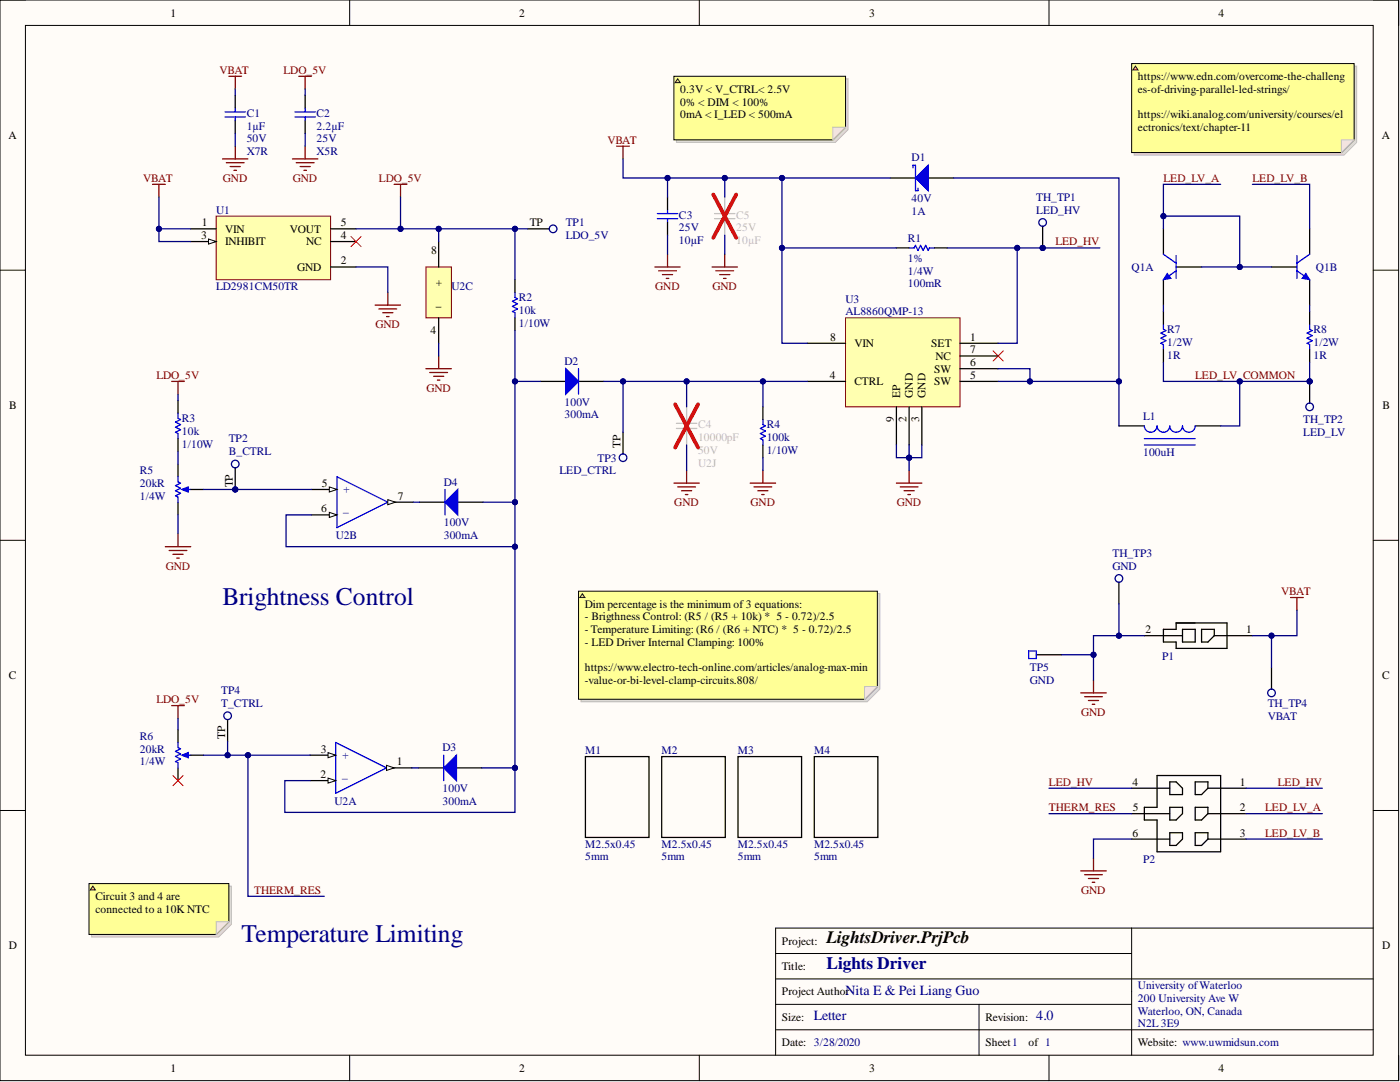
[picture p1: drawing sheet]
<svg xmlns="http://www.w3.org/2000/svg" width="279mm" height="216mm" viewBox="0 0 279 216" stroke-linecap="round" stroke-linejoin="round" font-family="sans-serif">
<path d="M0 0h279.1v215.6h-279.1z" fill-rule="evenodd" fill="#fffcf8"/>
<path d="M0 0h279.1v215.6h-279.1z" fill="none" stroke="#000" stroke-width=".2"/>
<path d="M5.1 5.1h269v205.5h-269z" fill-rule="evenodd" fill="#fffcf8"/>
<g fill="none" stroke="#000" stroke-width=".2">
<path d="M0 0h5.1M5.1 5.1h269v205.5h-269zM69.8 0v5.1M139.6 0v5.1M209.3 0v5.1M274.1 0h5v5.1M0 53.9h5.1M274.1 53.9h5M0 107.8h5.1M274.1 107.8h5M0 161.7h5.1M274.1 161.7h5"/>
<path d="M154.8 195.3h119.3M154.8 190.3h71M225.8 185.2v25.4M274.1 185.2h-119.3v25.4M69.8 210.6v5M139.6 210.6v5M154.8 200.4h71M154.8 205.5h119.3M195.4 200.4v10.2M209.3 210.6v5M279.1 210.6v5"/>
</g>
<path d="M198.2 70l2 2M200.2 70l-2 2" fill="none" stroke="#f00" stroke-width=".2"/>
<path d="M178.9 96.4h5.1M179.7 97.2h3.5M180.4 97.9h2M181.2 98.7h.5M181.4 93.9v2.5" fill="none" stroke="#800000" stroke-width=".25"/>
<path d="M177.6 35.5h5.1M185.2 35.5h5.1" fill="none" stroke="#000" stroke-width=".25"/>
<path d="M182.7 35.5l2.5-2.5v5.1z" fill="#00f"/>
<path d="M182.2 33.5v-.5h.5v5.1h.5v-.6M182.7 35.5l2.5-2.5v5.1zM131.2 43.6h4.1M131.2 42.6h4.1M133.2 41.9v.7M133.2 43.6v.8" fill="none" stroke="#00f" stroke-width=".25"/>
<path d="M133.2 39.3v2.6M133.2 44.4v2.5M124.3 86.3v5M228.4 126.8h7.6M232.2 125.6h2.5v-1.3h10.2v5.1h-10.2v-1.3h-2.5zM236 125.6h2.5v2.5h-2.5zM239.8 125.6h2.5v1.2l-1.2 1.3h-1.3zM242.3 126.8h7.6" fill="none" stroke="#000" stroke-width=".25"/>
<g fill="none" stroke="#800000" stroke-width=".25">
<path d="M123.1 29.2h2.5M124.3 29.2v2.5M130.7 53.3h5.1M131.4 54h3.6M132.2 54.8h2M133 55.6h.5M133.2 50.7v2.6M257.6 119.2h2.5M258.8 119.2v2.6M215.7 138.3h5.1M216.5 139h3.5M217.2 139.8h2"/>
<path d="M218.2 135.7v2.6M218 140.5h.5"/>
</g>
<circle cx="124.3" cy="91.3" r=".76" fill="#f8fcff"/>
<circle cx="124.3" cy="91.3" r=".76" fill="none" stroke="#000080" stroke-width=".25"/>
<path d="M168.7 63.4h22.9v17.8h-22.9z" fill-rule="evenodd" fill="#ffffb0"/>
<path d="M168.7 63.4h22.9v17.8h-22.9z" fill="none" stroke="#800000" stroke-width=".2"/>
<path d="M161.1 68.5h7.6M161.1 76.1h7.6M191.6 68.5h7.6M191.6 76.1h7.6M191.6 73.6h7.6M191.6 71h7.6M178.9 81.2v7.6M181.4 81.2v7.6M184 81.2v7.6M61.9 150.7h5.1" fill="none" stroke="#000" stroke-width=".25"/>
<path d="M67 148.2l10.1 5-10.1 5.1z" fill="none" stroke="#00f" stroke-width=".25"/>
<path d="M65.5 150.2l1.5 .5-1.5 .5z" fill="#f8fcff"/>
<path d="M65.5 150.2l1.5 .5-1.5 .5z" fill="none" stroke="#000" stroke-width=".2"/>
<path d="M61.9 155.8h5.1" fill="none" stroke="#000" stroke-width=".25"/>
<path d="M65.5 155.3l1.5 .5-1.5 .5z" fill="#f8fcff"/>
<path d="M65.5 155.3l1.5 .5-1.5 .5z" fill="none" stroke="#000" stroke-width=".2"/>
<path d="M77.1 153.2h5.1" fill="none" stroke="#000" stroke-width=".25"/>
<path d="M77.1 152.7l1.6 .5-1.6 .5z" fill="#f8fcff"/>
<path d="M77.1 152.7l1.6 .5-1.6 .5z" fill="none" stroke="#000" stroke-width=".2"/>
<path d="M67.2 95.1l10.2 5.1-10.2 5.1z" fill="none" stroke="#00f" stroke-width=".25"/>
<path d="M62.2 97.7h5" fill="none" stroke="#000" stroke-width=".25"/>
<path d="M65.7 97.2l1.5 .5-1.5 .5z" fill="#f8fcff"/>
<path d="M65.7 97.2l1.5 .5-1.5 .5z" fill="none" stroke="#000" stroke-width=".2"/>
<path d="M62.2 102.7h5" fill="none" stroke="#000" stroke-width=".25"/>
<path d="M65.7 102.2l1.5 .5-1.5 .5z" fill="#f8fcff"/>
<path d="M65.7 102.2l1.5 .5-1.5 .5z" fill="none" stroke="#000" stroke-width=".2"/>
<path d="M77.4 100.2h5.1" fill="none" stroke="#000" stroke-width=".25"/>
<path d="M77.4 99.7l1.5 .5-1.5 .5z" fill="#f8fcff"/>
<path d="M77.4 99.7l1.5 .5-1.5 .5z" fill="none" stroke="#000" stroke-width=".2"/>
<path d="M85 53.3h5.1v10.1h-5.1z" fill-rule="evenodd" fill="#ffffb0"/>
<path d="M85 53.3h5.1v10.1h-5.1z" fill="none" stroke="#800000" stroke-width=".2"/>
<path d="M87.5 48.2v5.1M87.5 63.4v5.1" fill="none" stroke="#000" stroke-width=".25"/>
<path d="M43.1 43.1h22.9v12.7h-22.9z" fill-rule="evenodd" fill="#ffffb0"/>
<path d="M43.1 43.1h22.9v12.7h-22.9z" fill="none" stroke="#800000" stroke-width=".2"/>
<path d="M38.1 45.7h5M38.1 48.2h5" fill="none" stroke="#000" stroke-width=".25"/>
<path d="M41.6 47.7l1.5 .5-1.5 .5z" fill="#f8fcff"/>
<path d="M41.6 47.7l1.5 .5-1.5 .5z" fill="none" stroke="#000" stroke-width=".2"/>
<path d="M66 45.7h5.1M66 53.3h5.1M66 48.2h5.1M83.5 153.2h5.1M91.1 153.2h5.1" fill="none" stroke="#000" stroke-width=".25"/>
<path d="M88.6 153.2l2.5-2.5v5.1z" fill="#00f"/>
<path d="M88.6 153.2l2.5-2.5v5.1zM88.6 150.7v5.1" fill="none" stroke="#00f" stroke-width=".25"/>
<path d="M83.7 100.2h5.1M91.4 100.2h5" fill="none" stroke="#000" stroke-width=".25"/>
<path d="M88.8 100.2l2.6-2.5v5z" fill="#00f"/>
<path d="M102.8 58.3v1.1l.5 .2-1 .5 1 .5-1 .5 1 .5-1 .6 .5 .2v1M88.8 97.7v5M88.8 100.2l2.6-2.5v5z" fill="none" stroke="#00f" stroke-width=".25"/>
<path d="M77.4 58.3v2.6M74.9 60.9h5M75.6 61.6h3.6M76.4 62.4h2M77.1 63.2h.5M85 73.6h5.1M85.8 74.3h3.5M86.5 75.1h2.1M87.3 75.9h.5M87.5 71v2.6" fill="none" stroke="#800000" stroke-width=".25"/>
<path d="M70 47.2l2.1 2M72.1 47.2l-2.1 2" fill="none" stroke="#f00" stroke-width=".2"/>
<path d="M102.8 55.8v2.5M102.8 63.4v2.6M107.8 76.1h5.1M115.5 76.1h5" fill="none" stroke="#000" stroke-width=".25"/>
<path d="M112.9 73.6l2.6 2.5-2.6 2.5z" fill="#00f"/>
<path d="M112.9 73.6l2.6 2.5-2.6 2.5zM115.5 73.6v5M36.8 97.7h1.3" fill="none" stroke="#00f" stroke-width=".25"/>
<path d="M30.5 36.8h2.5M31.7 36.8v2.5" fill="none" stroke="#800000" stroke-width=".25"/>
<path d="M35.5 92.6v2.5M35.5 100.2v2.5" fill="none" stroke="#000" stroke-width=".25"/>
<path d="M36.3 97.7l1.3-.5v1z" fill="#00f"/>
<path d="M35.5 95.1v1l.5 .3-1 .5 1 .5-1 .5 1 .5-1 .5 .5 .3v1M36.3 97.7l1.3-.5v1zM36.8 150.7h1.3" fill="none" stroke="#00f" stroke-width=".25"/>
<path d="M38.1 97.7h2.5M35.5 145.6v2.6M35.5 153.2v2.6" fill="none" stroke="#000" stroke-width=".25"/>
<path d="M78.7 36.8h2.5M79.9 36.8v2.5M34.3 76.1h2.5M35.5 76.1v2.5M33 109.1h5.1M33.7 109.8h3.6M34.5 110.6h2M35.3 111.4h.5M35.5 106.5v2.6" fill="none" stroke="#800000" stroke-width=".25"/>
<path d="M36.3 150.7l1.3-.5v1z" fill="#00f"/>
<path d="M35.5 148.2v1l.5 .2-1 .5 1 .5-1 .5 1 .5-1 .6 .5 .2v1M36.3 150.7l1.3-.5v1z" fill="none" stroke="#00f" stroke-width=".25"/>
<path d="M38.1 150.7h2.5M45.4 142.8v5.1" fill="none" stroke="#000" stroke-width=".25"/>
<path d="M34.3 140.8h2.5M35.5 140.8v2.5" fill="none" stroke="#800000" stroke-width=".25"/>
<circle cx="45.4" cy="142.8" r=".76" fill="#f8fcff"/>
<circle cx="45.4" cy="142.8" r=".76" fill="none" stroke="#000080" stroke-width=".25"/>
<circle cx="46.9" cy="97.7" r=".51" fill="#000080"/>
<circle cx="46.9" cy="97.7" r=".51" fill="none" stroke="#000080" stroke-width=".2"/>
<path d="M46.9 92.6v5.1" fill="none" stroke="#000" stroke-width=".25"/>
<circle cx="46.9" cy="97.7" r=".51" fill="#000080"/>
<circle cx="46.9" cy="97.7" r=".51" fill="none" stroke="#000080" stroke-width=".2"/>
<circle cx="46.9" cy="92.6" r=".76" fill="#f8fcff"/>
<circle cx="46.9" cy="92.6" r=".76" fill="none" stroke="#000080" stroke-width=".25"/>
<path d="M35.5 82.4v1.1l.5 .2-1 .5 1 .5-1 .5 1 .5-1 .6 .5 .2v1" fill="none" stroke="#00f" stroke-width=".25"/>
<path d="M105.3 45.7h5.1M35.5 79.9v2.5M35.5 87.5v2.6" fill="none" stroke="#000" stroke-width=".25"/>
<circle cx="110.4" cy="45.7" r=".76" fill="#f8fcff"/>
<circle cx="110.4" cy="45.7" r=".76" fill="none" stroke="#000080" stroke-width=".25"/>
<path d="M135 85.5h4.1M135 84.5h4.1M137 81.2v3.3M137 85.5v3.3" fill="none" stroke="#bfbebc" stroke-width=".25"/>
<path d="M134.7 80.7l4.6 8.6M139.3 80.7l-4.6 8.6" fill="none" stroke="#f00" stroke-width=".76"/>
<path d="M44.9 23.3h4.1M44.9 22.3h4.1M46.9 21.6v.7M46.9 23.3v.8M58.9 23.3h4M58.9 22.3h4M60.9 21.6v.7M60.9 23.3v.8M152.3 83.7v1l.5 .3-1.1 .5 1.1 .5-1.1 .5 1.1 .5-1.1 .5 .6 .3v1" fill="none" stroke="#00f" stroke-width=".25"/>
<path d="M46.9 19v2.6M60.9 19v2.6M46.9 24.1v2.5M60.9 24.1v2.5M152.3 81.2v2.5M152.3 88.8v2.5" fill="none" stroke="#000" stroke-width=".25"/>
<g fill="none" stroke="#800000" stroke-width=".25">
<path d="M45.7 15.2h2.5M46.9 15.2v2.6M59.6 15.2h2.6M60.9 15.2v2.6M44.4 31.7h5.1M45.2 32.5h3.5M45.9 33.2h2.1M46.7 34h.5M46.9 29.2v2.5M58.4 31.7h5M59.1 32.5h3.6M59.9 33.2h2"/>
<path d="M60.6 34h.6M60.9 29.2v2.5M134.5 96.4h5.1M135.3 97.2h3.5M136 97.9h2M136.8 98.7h.5M137 93.9v2.5M149.7 96.4h5.1M150.5 97.2h3.5M151.2 97.9h2.1M152 98.7h.5M152.3 93.9v2.5"/>
</g>
<circle cx="208.1" cy="49.5" r=".51" fill="#000080"/>
<circle cx="208.1" cy="49.5" r=".51" fill="none" stroke="#000080" stroke-width=".2"/>
<path d="M208.1 44.4v5.1" fill="none" stroke="#000" stroke-width=".25"/>
<circle cx="208.1" cy="49.5" r=".51" fill="#000080"/>
<circle cx="208.1" cy="49.5" r=".51" fill="none" stroke="#000080" stroke-width=".2"/>
<circle cx="208.1" cy="44.4" r=".76" fill="#f8fcff"/>
<circle cx="208.1" cy="44.4" r=".76" fill="none" stroke="#000080" stroke-width=".25"/>
<circle cx="261.4" cy="76.1" r=".51" fill="#000080"/>
<circle cx="261.4" cy="76.1" r=".51" fill="none" stroke="#000080" stroke-width=".2"/>
<path d="M261.4 76.1v5.1" fill="none" stroke="#000" stroke-width=".25"/>
<circle cx="261.4" cy="76.1" r=".51" fill="#000080"/>
<circle cx="261.4" cy="76.1" r=".51" fill="none" stroke="#000080" stroke-width=".2"/>
<circle cx="261.4" cy="81.2" r=".76" fill="#f8fcff"/>
<circle cx="261.4" cy="81.2" r=".76" fill="none" stroke="#000080" stroke-width=".25"/>
<path d="M34.5 154.7l2 2.1M36.5 154.7l-2 2.1" fill="none" stroke="#f00" stroke-width=".2"/>
<path d="M223.3 115.4v5.1" fill="none" stroke="#000" stroke-width=".25"/>
<circle cx="223.3" cy="115.4" r=".76" fill="#f8fcff"/>
<circle cx="223.3" cy="115.4" r=".76" fill="none" stroke="#000080" stroke-width=".25"/>
<path d="M253.8 133.2v5.1" fill="none" stroke="#000" stroke-width=".25"/>
<circle cx="253.8" cy="138.3" r=".76" fill="#f8fcff"/>
<circle cx="253.8" cy="138.3" r=".76" fill="none" stroke="#000080" stroke-width=".25"/>
<path d="M181.4 49.5h1l.3-.5 .5 1 .5-1 .5 1 .5-1 .5 1 .3-.5h1M232.2 50.7l2.5 1.8M234.7 54l-2.5 1.8M234.7 51v4.6M228.4 85a1.27 1.27 0 0 0 1.2 1.3 1.27 1.27 0 0 0 1.3-1.3 1.27 1.27 0 0 0 1.3 1.3 1.27 1.27 0 0 0 1.3-1.3 1.27 1.27 0 0 0 1.2 1.3 1.27 1.27 0 0 0 1.3-1.3 1.27 1.27 0 0 0 1.3 1.3 1.27 1.27 0 0 0 1.2-1.3M228.4 87.5h10.1M228.4 88.8h10.1" fill="none" stroke="#00f" stroke-width=".25"/>
<path d="M178.9 49.5h2.5M186.5 49.5h2.5M232.2 45.7v5M232.2 55.8v5.1M234.7 53.3h5.1M223.3 85h5.1M238.5 85h5.1" fill="none" stroke="#000" stroke-width=".25"/>
<path d="M215.7 173.8h5.1M216.5 174.5h3.5M217.2 175.3h2M218 176.1h.5M218.2 171.2v2.6" fill="none" stroke="#800000" stroke-width=".25"/>
<path d="M232.9 54.5l.8 1.1-1.5 .2z" fill="#00f"/>
<path d="M232.9 54.5l.8 1.1-1.5 .2z" fill="none" stroke="#00f" stroke-width=".2"/>
<path d="M253.8 53.3h5M261.4 45.7v5M261.4 55.8v5.1" fill="none" stroke="#000" stroke-width=".25"/>
<path d="M258.8 54l2.6 1.8M258.8 51v4.6M261.4 50.7l-2.6 1.8" fill="none" stroke="#00f" stroke-width=".25"/>
<path d="M260.6 54.5l.8 1.3-1.6-.2z" fill="#00f"/>
<path d="M260.6 54.5l.8 1.3-1.6-.2z" fill="none" stroke="#00f" stroke-width=".2"/>
<path d="M232.2 64.7v1l.5 .3-1 .5 1 .5-1 .5 1 .5-1 .5 .5 .2v1.1M261.4 64.7v1l.5 .3-1 .5 1 .5-1 .5 1 .5-1 .5 .5 .2v1.1M205.3 129.9h1.5v1.5h-1.5z" fill="none" stroke="#00f" stroke-width=".25"/>
<g fill="none" stroke="#000" stroke-width=".25">
<path d="M232.2 62.2v2.5M232.2 69.8v2.5M261.4 62.2v2.5M261.4 69.8v2.5M206.8 130.6h5.1M116.8 151h12.7v16.1h-12.7zM132.1 151h12.6v16.1h-12.6zM147.3 151h12.7v16.1h-12.7zM162.5 151h12.7v16.1h-12.7zM225.8 157.3h7.7M230.9 154.7h12.7v15.3h-12.7v-6.4h-2.5v-2.5h2.5zM233.5 156h1.2l1.3 1.3v1.3h-2.5z"/>
<path d="M238.5 156h2.6v1.3l-1.3 1.3h-1.3zM241.1 157.3h7.6M225.8 162.4h7.7M225.8 167.4h7.7M233.5 161.1h2.5v1.3l-1.3 1.2h-1.2zM233.5 166.2h2.5v1.2l-1.3 1.3h-1.2zM238.5 161.1h2.6v1.3l-1.3 1.2h-1.3zM238.5 166.2h2.6v1.2l-1.3 1.3h-1.3zM241.1 162.4h7.6M241.1 167.4h7.6"/>
</g>
<path d="M144.6 39.3v3.3M142.6 43.6h4.1M142.6 42.6h4.1M144.6 43.6v3.3" fill="none" stroke="#bfbebc" stroke-width=".25"/>
<path d="M142.4 38.8l4.5 8.6M146.9 38.8l-4.5 8.6" fill="none" stroke="#f00" stroke-width=".76"/>
<path d="M142.1 53.3h5.1M142.9 54h3.5M143.6 54.8h2.1M144.4 55.6h.5M144.6 50.7v2.6" fill="none" stroke="#800000" stroke-width=".25"/>
<path d="M211.9 130.6h6.3" fill="none" stroke="#000080" stroke-width=".25"/>
<circle cx="218.2" cy="130.6" r=".51" fill="#000080"/>
<circle cx="218.2" cy="130.6" r=".51" fill="none" stroke="#000080" stroke-width=".2"/>
<path d="M31.7 39.3v8.9h6.4" fill="none" stroke="#000080" stroke-width=".25"/>
<circle cx="31.7" cy="45.7" r=".51" fill="#000080"/>
<circle cx="31.7" cy="45.7" r=".51" fill="none" stroke="#000080" stroke-width=".2"/>
<path d="M31.7 45.7h6.4" fill="none" stroke="#000080" stroke-width=".25"/>
<circle cx="31.7" cy="45.7" r=".51" fill="#000080"/>
<circle cx="31.7" cy="45.7" r=".51" fill="none" stroke="#000080" stroke-width=".2"/>
<path d="M40.6 150.7h21.3" fill="none" stroke="#000080" stroke-width=".25"/>
<circle cx="49.5" cy="150.7" r=".51" fill="#000080"/>
<circle cx="49.5" cy="150.7" r=".51" fill="none" stroke="#000080" stroke-width=".2"/>
<circle cx="45.4" cy="150.7" r=".51" fill="#000080"/>
<circle cx="45.4" cy="150.7" r=".51" fill="none" stroke="#000080" stroke-width=".2"/>
<path d="M40.6 97.7h21.6" fill="none" stroke="#000080" stroke-width=".25"/>
<circle cx="46.9" cy="97.7" r=".51" fill="#000080"/>
<circle cx="46.9" cy="97.7" r=".51" fill="none" stroke="#000080" stroke-width=".2"/>
<path d="M49.5 150.7v28.1h15.2" fill="none" stroke="#000080" stroke-width=".25"/>
<circle cx="49.5" cy="150.7" r=".51" fill="#000080"/>
<circle cx="49.5" cy="150.7" r=".51" fill="none" stroke="#000080" stroke-width=".2"/>
<path d="M96.2 153.2h6.6v8.9h-46v-6.3h5.1" fill="none" stroke="#000080" stroke-width=".25"/>
<circle cx="102.8" cy="153.2" r=".51" fill="#000080"/>
<circle cx="102.8" cy="153.2" r=".51" fill="none" stroke="#000080" stroke-width=".2"/>
<path d="M102.8 66v43.1h-45.7v-6.4h5.1" fill="none" stroke="#000080" stroke-width=".25"/>
<circle cx="102.8" cy="109.1" r=".51" fill="#000080"/>
<circle cx="102.8" cy="109.1" r=".51" fill="none" stroke="#000080" stroke-width=".2"/>
<circle cx="102.8" cy="100.2" r=".51" fill="#000080"/>
<circle cx="102.8" cy="100.2" r=".51" fill="none" stroke="#000080" stroke-width=".2"/>
<circle cx="102.8" cy="76.1" r=".51" fill="#000080"/>
<circle cx="102.8" cy="76.1" r=".51" fill="none" stroke="#000080" stroke-width=".2"/>
<path d="M71.1 53.3h6.3v5M71.1 45.7h31.7v10.1" fill="none" stroke="#000080" stroke-width=".25"/>
<circle cx="79.9" cy="45.7" r=".51" fill="#000080"/>
<circle cx="79.9" cy="45.7" r=".51" fill="none" stroke="#000080" stroke-width=".2"/>
<circle cx="87.5" cy="45.7" r=".51" fill="#000080"/>
<circle cx="87.5" cy="45.7" r=".51" fill="none" stroke="#000080" stroke-width=".2"/>
<circle cx="102.8" cy="45.7" r=".51" fill="#000080"/>
<circle cx="102.8" cy="45.7" r=".51" fill="none" stroke="#000080" stroke-width=".2"/>
<path d="M82.5 100.2h1.2M96.4 100.2h6.4M82.2 153.2h1.3" fill="none" stroke="#000080" stroke-width=".25"/>
<circle cx="102.8" cy="100.2" r=".51" fill="#000080"/>
<circle cx="102.8" cy="100.2" r=".51" fill="none" stroke="#000080" stroke-width=".2"/>
<path d="M102.8 76.1h5" fill="none" stroke="#000080" stroke-width=".25"/>
<circle cx="102.8" cy="76.1" r=".51" fill="#000080"/>
<circle cx="102.8" cy="76.1" r=".51" fill="none" stroke="#000080" stroke-width=".2"/>
<path d="M102.8 45.7h2.5" fill="none" stroke="#000080" stroke-width=".25"/>
<circle cx="102.8" cy="45.7" r=".51" fill="#000080"/>
<circle cx="102.8" cy="45.7" r=".51" fill="none" stroke="#000080" stroke-width=".2"/>
<path d="M120.5 76.1h40.6" fill="none" stroke="#000080" stroke-width=".25"/>
<circle cx="124.3" cy="76.1" r=".51" fill="#000080"/>
<circle cx="124.3" cy="76.1" r=".51" fill="none" stroke="#000080" stroke-width=".2"/>
<circle cx="137" cy="76.1" r=".51" fill="#000080"/>
<circle cx="137" cy="76.1" r=".51" fill="none" stroke="#000080" stroke-width=".2"/>
<circle cx="152.3" cy="76.1" r=".51" fill="#000080"/>
<circle cx="152.3" cy="76.1" r=".51" fill="none" stroke="#000080" stroke-width=".2"/>
<path d="M124.3 31.7v3.8h31.8" fill="none" stroke="#000080" stroke-width=".25"/>
<circle cx="133.2" cy="35.5" r=".51" fill="#000080"/>
<circle cx="133.2" cy="35.5" r=".51" fill="none" stroke="#000080" stroke-width=".2"/>
<circle cx="144.6" cy="35.5" r=".51" fill="#000080"/>
<circle cx="144.6" cy="35.5" r=".51" fill="none" stroke="#000080" stroke-width=".2"/>
<circle cx="156.1" cy="35.5" r=".51" fill="#000080"/>
<circle cx="156.1" cy="35.5" r=".51" fill="none" stroke="#000080" stroke-width=".2"/>
<path d="M178.9 49.5h-22.8v19h5" fill="none" stroke="#000080" stroke-width=".25"/>
<circle cx="156.1" cy="49.5" r=".51" fill="#000080"/>
<circle cx="156.1" cy="49.5" r=".51" fill="none" stroke="#000080" stroke-width=".2"/>
<path d="M177.6 35.5h-21.5v14" fill="none" stroke="#000080" stroke-width=".25"/>
<circle cx="156.1" cy="35.5" r=".51" fill="#000080"/>
<circle cx="156.1" cy="35.5" r=".51" fill="none" stroke="#000080" stroke-width=".2"/>
<circle cx="156.1" cy="49.5" r=".51" fill="#000080"/>
<circle cx="156.1" cy="49.5" r=".51" fill="none" stroke="#000080" stroke-width=".2"/>
<path d="M178.9 88.8v2.5h2.5" fill="none" stroke="#000080" stroke-width=".25"/>
<circle cx="181.4" cy="91.3" r=".51" fill="#000080"/>
<circle cx="181.4" cy="91.3" r=".51" fill="none" stroke="#000080" stroke-width=".2"/>
<path d="M184 88.8v2.5h-2.6" fill="none" stroke="#000080" stroke-width=".25"/>
<circle cx="181.4" cy="91.3" r=".51" fill="#000080"/>
<circle cx="181.4" cy="91.3" r=".51" fill="none" stroke="#000080" stroke-width=".2"/>
<path d="M189 49.5h14v19h-3.8" fill="none" stroke="#000080" stroke-width=".25"/>
<circle cx="203" cy="49.5" r=".51" fill="#000080"/>
<circle cx="203" cy="49.5" r=".51" fill="none" stroke="#000080" stroke-width=".2"/>
<path d="M190.3 35.5h33v40.6" fill="none" stroke="#000080" stroke-width=".25"/>
<circle cx="223.3" cy="76.1" r=".51" fill="#000080"/>
<circle cx="223.3" cy="76.1" r=".51" fill="none" stroke="#000080" stroke-width=".2"/>
<path d="M199.2 76.1h24.1v8.9" fill="none" stroke="#000080" stroke-width=".25"/>
<circle cx="223.3" cy="76.1" r=".51" fill="#000080"/>
<circle cx="223.3" cy="76.1" r=".51" fill="none" stroke="#000080" stroke-width=".2"/>
<circle cx="205.5" cy="76.1" r=".51" fill="#000080"/>
<circle cx="205.5" cy="76.1" r=".51" fill="none" stroke="#000080" stroke-width=".2"/>
<path d="M199.2 73.6h6.3v2.5" fill="none" stroke="#000080" stroke-width=".25"/>
<circle cx="205.5" cy="76.1" r=".51" fill="#000080"/>
<circle cx="205.5" cy="76.1" r=".51" fill="none" stroke="#000080" stroke-width=".2"/>
<path d="M203 49.5h16.5" fill="none" stroke="#000080" stroke-width=".25"/>
<circle cx="203" cy="49.5" r=".51" fill="#000080"/>
<circle cx="203" cy="49.5" r=".51" fill="none" stroke="#000080" stroke-width=".2"/>
<circle cx="208.1" cy="49.5" r=".51" fill="#000080"/>
<circle cx="208.1" cy="49.5" r=".51" fill="none" stroke="#000080" stroke-width=".2"/>
<path d="M228.4 126.8h-10.2v8.9M209.3 157.3h16.5M209.3 162.4h16.5M225.8 167.4h-7.6v3.8" fill="none" stroke="#000080" stroke-width=".25"/>
<circle cx="218.2" cy="130.6" r=".51" fill="#000080"/>
<circle cx="218.2" cy="130.6" r=".51" fill="none" stroke="#000080" stroke-width=".2"/>
<circle cx="223.3" cy="126.8" r=".51" fill="#000080"/>
<circle cx="223.3" cy="126.8" r=".51" fill="none" stroke="#000080" stroke-width=".2"/>
<path d="M232.2 72.3v3.8h29.2v-3.8" fill="none" stroke="#000080" stroke-width=".25"/>
<circle cx="261.4" cy="76.1" r=".51" fill="#000080"/>
<circle cx="261.4" cy="76.1" r=".51" fill="none" stroke="#000080" stroke-width=".2"/>
<circle cx="247.4" cy="76.1" r=".51" fill="#000080"/>
<circle cx="247.4" cy="76.1" r=".51" fill="none" stroke="#000080" stroke-width=".2"/>
<path d="M232.2 43.1h15.2v10.2" fill="none" stroke="#000080" stroke-width=".25"/>
<circle cx="247.4" cy="53.3" r=".51" fill="#000080"/>
<circle cx="247.4" cy="53.3" r=".51" fill="none" stroke="#000080" stroke-width=".2"/>
<circle cx="232.2" cy="43.1" r=".51" fill="#000080"/>
<circle cx="232.2" cy="43.1" r=".51" fill="none" stroke="#000080" stroke-width=".2"/>
<path d="M243.6 36.8h-11.4v8.9" fill="none" stroke="#000080" stroke-width=".25"/>
<circle cx="232.2" cy="43.1" r=".51" fill="#000080"/>
<circle cx="232.2" cy="43.1" r=".51" fill="none" stroke="#000080" stroke-width=".2"/>
<path d="M239.8 53.3h14" fill="none" stroke="#000080" stroke-width=".25"/>
<circle cx="247.4" cy="53.3" r=".51" fill="#000080"/>
<circle cx="247.4" cy="53.3" r=".51" fill="none" stroke="#000080" stroke-width=".2"/>
<path d="M247.4 76.1v8.9h-3.8" fill="none" stroke="#000080" stroke-width=".25"/>
<circle cx="247.4" cy="76.1" r=".51" fill="#000080"/>
<circle cx="247.4" cy="76.1" r=".51" fill="none" stroke="#000080" stroke-width=".2"/>
<path d="M258.8 121.8v5h-8.9M248.7 157.3h15.2M248.7 167.4h15.2M248.7 162.4h15.2" fill="none" stroke="#000080" stroke-width=".25"/>
<circle cx="253.8" cy="126.8" r=".51" fill="#000080"/>
<circle cx="253.8" cy="126.8" r=".51" fill="none" stroke="#000080" stroke-width=".2"/>
<path d="M249.9 36.8h11.5v8.9M35.5 78.6v1.3M35.5 90.1v2.5M35.5 102.7v3.8M35.5 143.3v2.3M45.4 147.9v2.8" fill="none" stroke="#000080" stroke-width=".25"/>
<circle cx="45.4" cy="150.7" r=".51" fill="#000080"/>
<circle cx="45.4" cy="150.7" r=".51" fill="none" stroke="#000080" stroke-width=".2"/>
<path d="M46.9 17.8v1.2M60.9 17.8v1.2M46.9 26.6v2.6M60.9 26.6v2.6M79.9 39.3v6.4" fill="none" stroke="#000080" stroke-width=".25"/>
<circle cx="79.9" cy="45.7" r=".51" fill="#000080"/>
<circle cx="79.9" cy="45.7" r=".51" fill="none" stroke="#000080" stroke-width=".2"/>
<path d="M87.5 45.7v2.5M87.5 68.5v2.5" fill="none" stroke="#000080" stroke-width=".25"/>
<circle cx="87.5" cy="45.7" r=".51" fill="#000080"/>
<circle cx="87.5" cy="45.7" r=".51" fill="none" stroke="#000080" stroke-width=".2"/>
<path d="M102.8 109.1v44.1" fill="none" stroke="#000080" stroke-width=".25"/>
<circle cx="102.8" cy="153.2" r=".51" fill="#000080"/>
<circle cx="102.8" cy="153.2" r=".51" fill="none" stroke="#000080" stroke-width=".2"/>
<circle cx="102.8" cy="109.1" r=".51" fill="#000080"/>
<circle cx="102.8" cy="109.1" r=".51" fill="none" stroke="#000080" stroke-width=".2"/>
<path d="M124.3 76.1v10.2" fill="none" stroke="#000080" stroke-width=".25"/>
<circle cx="124.3" cy="76.1" r=".51" fill="#000080"/>
<circle cx="124.3" cy="76.1" r=".51" fill="none" stroke="#000080" stroke-width=".2"/>
<path d="M133.2 35.5v3.8M133.2 46.9v3.8" fill="none" stroke="#000080" stroke-width=".25"/>
<circle cx="133.2" cy="35.5" r=".51" fill="#000080"/>
<circle cx="133.2" cy="35.5" r=".51" fill="none" stroke="#000080" stroke-width=".2"/>
<path d="M137 76.1v5.1M137 88.8v5.1" fill="none" stroke="#000080" stroke-width=".25"/>
<circle cx="137" cy="76.1" r=".51" fill="#000080"/>
<circle cx="137" cy="76.1" r=".51" fill="none" stroke="#000080" stroke-width=".2"/>
<path d="M144.6 35.5v3.8M144.6 46.9v3.8" fill="none" stroke="#000080" stroke-width=".25"/>
<circle cx="144.6" cy="35.5" r=".51" fill="#000080"/>
<circle cx="144.6" cy="35.5" r=".51" fill="none" stroke="#000080" stroke-width=".2"/>
<path d="M152.3 76.1v5.1M152.3 91.3v2.6" fill="none" stroke="#000080" stroke-width=".25"/>
<circle cx="152.3" cy="76.1" r=".51" fill="#000080"/>
<circle cx="152.3" cy="76.1" r=".51" fill="none" stroke="#000080" stroke-width=".2"/>
<path d="M181.4 88.8v5.1" fill="none" stroke="#000080" stroke-width=".25"/>
<circle cx="181.4" cy="91.3" r=".51" fill="#000080"/>
<circle cx="181.4" cy="91.3" r=".51" fill="none" stroke="#000080" stroke-width=".2"/>
<path d="M223.3 120.5v6.3" fill="none" stroke="#000080" stroke-width=".25"/>
<circle cx="223.3" cy="126.8" r=".51" fill="#000080"/>
<circle cx="223.3" cy="126.8" r=".51" fill="none" stroke="#000080" stroke-width=".2"/>
<path d="M232.2 60.9v1.3M253.8 126.8v6.4" fill="none" stroke="#000080" stroke-width=".25"/>
<circle cx="253.8" cy="126.8" r=".51" fill="#000080"/>
<circle cx="253.8" cy="126.8" r=".51" fill="none" stroke="#000080" stroke-width=".2"/>
<path d="M261.4 60.9v1.3" fill="none" stroke="#000080" stroke-width=".25"/>
<path d="M135 15.7h34.3v10.2l-2.6 2.5h-31.7z" fill-rule="evenodd" fill="#e0ddd7"/>
<path d="M135 15.7h34.3v10.2l-2.6 2.5h-31.7z" fill="none" stroke="#bfbdba" stroke-width=".2"/>
<path d="M134.5 15.2h34.2v10.2l-2.5 2.5h-31.7z" fill-rule="evenodd" fill="#ffff96"/>
<path d="M134.5 15.2h34.2v10.2l-2.5 2.5h-31.7z" fill="none" stroke="#000" stroke-width=".2"/>
<path d="M166.2 25.4h2.5l-2.5 2.5z" fill="#f2f0d8"/>
<path d="M166.2 25.4h2.5l-2.5 2.5z" fill="none" stroke="#bfbdba" stroke-width=".2"/>
<path d="M135.3 15.7l.5 .8h-1.1z" fill="#ffcc78"/>
<path d="M135.3 15.7l.5 .8h-1.1z" fill="none" stroke="#300" stroke-width=".2"/>
<path d="M18.3 176.8h27.9v7.6l-2.6 2.6h-25.3z" fill-rule="evenodd" fill="#e0ddd7"/>
<path d="M18.3 176.8h27.9v7.6l-2.6 2.6h-25.3z" fill="none" stroke="#bfbdba" stroke-width=".2"/>
<path d="M17.8 176.3h27.9v7.6l-2.6 2.6h-25.3z" fill-rule="evenodd" fill="#ffff96"/>
<path d="M17.8 176.3h27.9v7.6l-2.6 2.6h-25.3z" fill="none" stroke="#000" stroke-width=".2"/>
<path d="M43.1 183.9h2.6l-2.6 2.6z" fill="#f2f0d8"/>
<path d="M43.1 183.9h2.6l-2.6 2.6z" fill="none" stroke="#bfbdba" stroke-width=".2"/>
<path d="M18.5 176.8l.5 .8h-1z" fill="#ffcc78"/>
<path d="M18.5 176.8l.5 .8h-1z" fill="none" stroke="#300" stroke-width=".2"/>
<path d="M116 118.5h59.6v19l-2.5 2.5h-57.1z" fill-rule="evenodd" fill="#e0ddd7"/>
<path d="M116 118.5h59.6v19l-2.5 2.5h-57.1z" fill="none" stroke="#bfbdba" stroke-width=".2"/>
<path d="M115.5 118h59.6v19l-2.5 2.5h-57.1z" fill-rule="evenodd" fill="#ffff96"/>
<path d="M115.5 118h59.6v19l-2.5 2.5h-57.1z" fill="none" stroke="#000" stroke-width=".2"/>
<path d="M172.6 137h2.5l-2.5 2.5z" fill="#f2f0d8"/>
<path d="M172.6 137h2.5l-2.5 2.5z" fill="none" stroke="#bfbdba" stroke-width=".2"/>
<path d="M116.2 118.5l.5 .7h-1z" fill="#ffcc78"/>
<path d="M116.2 118.5l.5 .7h-1z" fill="none" stroke="#300" stroke-width=".2"/>
<path d="M226.3 13.2h44.5v15.2l-2.6 2.5h-41.9z" fill-rule="evenodd" fill="#e0ddd7"/>
<path d="M226.3 13.2h44.5v15.2l-2.6 2.5h-41.9z" fill="none" stroke="#bfbdba" stroke-width=".2"/>
<path d="M225.8 12.7h44.4v15.2l-2.5 2.5h-41.9z" fill-rule="evenodd" fill="#ffff96"/>
<path d="M225.8 12.7h44.4v15.2l-2.5 2.5h-41.9z" fill="none" stroke="#000" stroke-width=".2"/>
<path d="M267.7 27.9h2.5l-2.5 2.5z" fill="#f2f0d8"/>
<path d="M267.7 27.9h2.5l-2.5 2.5z" fill="none" stroke="#bfbdba" stroke-width=".2"/>
<path d="M226.6 13.2l.5 .8h-1z" fill="#ffcc78"/>
<path d="M226.6 13.2l.5 .8h-1z" fill="none" stroke="#300" stroke-width=".2"/>
<g font-size="5.1" fill="#000080">
<text x="44.4" y="120.7">Brightness Control</text>
<text x="48.2" y="187.9">Temperature Limiting</text>
</g>
<text font-size="3.5" x="164.9" y="188.2">LightsDriver.PrjPcb</text>
<text font-size="3.5" fill="#000080" x="164.9" y="193.3">Lights Driver</text>
<g font-size="2.8" fill="#000080">
<text x="162.4" y="203.6">Letter</text>
<text x="168.7" y="198.5">Nita E &amp; Pei Liang Guo</text>
<text x="206.8" y="203.6">4.0</text>
</g>
<g font-size="2.3">
<text x="34" y="3.3">1</text>
<text x="103.6" y="3.3">2</text>
<text x="173.5" y="3.3">3</text>
<text x="243.2" y="3.3">4</text>
<text x="227.1" y="16">https://www.edn.com/overcome-the-challeng</text>
<text x="135.8" y="18.5">0.3V &lt; V_CTRL&lt; 2.5V</text>
<text x="135.8" y="21.1">0% &lt; DIM &lt; 100%</text>
<text x="135.8" y="23.6">0mA &lt; I_LED &lt; 500mA</text>
<text x="227.1" y="18.5">es-of-driving-parallel-led-strings/</text>
<text x="227.1" y="23.6">https://wiki.analog.com/university/courses/el</text>
<text x="1.7" y="27.7">A</text>
<text x="227.1" y="26.1">ectronics/text/chapter-11</text>
<text x="275.7" y="27.7">A</text>
<text x="40.2" y="47.7">3</text>
<text x="40.3" y="45.2">1</text>
<text x="44.9" y="46.4">VIN</text>
<text x="57.9" y="46.4">VOUT</text>
<text x="68" y="45.2">5</text>
<text x="68" y="47.7">4</text>
<text x="105.7" y="45.2">TP</text>
<text x="44.9" y="49">INHIBIT</text>
<text x="61.1" y="49">NC</text>
<text x="68" y="52.8">2</text>
<text x="86" y="50.7">8</text>
<text x="59.3" y="54">GND</text>
<text x="87" y="57.1">+</text>
<text x="87" y="61.1">_</text>
<text x="85.9" y="66.7">4</text>
<text x="165.7" y="68">8</text>
<text x="170.5" y="69.3">VIN</text>
<text x="185.8" y="69.3">SET</text>
<text x="186.7" y="71.8">NC</text>
<text x="193.6" y="68">1</text>
<text x="193.6" y="70.5">7</text>
<text x="165.6" y="75.6">4</text>
<text x="170.5" y="76.9">CTRL</text>
<text x="186.4" y="76.9">SW</text>
<text x="186.4" y="74.3">SW</text>
<text x="193.6" y="75.6">5</text>
<text x="193.6" y="73.1">6</text>
<text x="1.9" y="81.6">B</text>
<text x="179.7" y="79.4" transform="rotate(-90 179.7 79.4)">EP</text>
<text x="182.2" y="79.4" transform="rotate(-90 182.2 79.4)">GND</text>
<text x="184.7" y="79.4" transform="rotate(-90 184.7 79.4)">GND</text>
<text x="275.9" y="81.6">B</text>
<text x="123.8" y="89.3" transform="rotate(-90 123.8 89.3)">TP</text>
<text x="178.4" y="84.2" transform="rotate(-90 178.4 84.2)">9</text>
<text x="180.9" y="84.2" transform="rotate(-90 180.9 84.2)">2</text>
<text x="183.5" y="84.1" transform="rotate(-90 183.5 84.1)">3</text>
<text x="46.4" y="97.2" transform="rotate(-90 46.4 97.2)">TP</text>
<text x="64.2" y="97.2">5</text>
<text x="79.4" y="99.7">7</text>
<text x="64.1" y="102.2">6</text>
<text x="116.7" y="121.3">Dim percentage is the minimum of 3 equations:</text>
<text x="116.7" y="123.8">- Brigthness Control: (R5 / (R5 + 10k) * 5 - 0.72)/2.5</text>
<text x="116.7" y="126.3">- Temperature Limiting: (R6 / (R6 + NTC) * 5 - 0.72)/2.5</text>
<text x="116.7" y="128.9">- LED Driver Internal Clamping: 100%</text>
<text x="228.6" y="126.3">2</text>
<text x="248.7" y="126.3">1</text>
<text x="1.8" y="135.6">C</text>
<text x="116.7" y="133.9">https://www.electro-tech-online.com/articles/analog-max-min</text>
<text x="116.7" y="136.5">-value-or-bi-level-clamp-circuits.808/</text>
<text x="275.8" y="135.6">C</text>
<text x="44.9" y="147.5" transform="rotate(-90 44.9 147.5)">TP</text>
<text x="63.9" y="155.3">2</text>
<text x="64" y="150.2">3</text>
<text x="79.2" y="152.7">1</text>
<text x="226" y="156.8">4</text>
<text x="226.1" y="161.8">5</text>
<text x="247.4" y="156.8">1</text>
<text x="247.4" y="161.8">2</text>
<text x="226" y="166.9">6</text>
<text x="247.4" y="166.9">3</text>
<text x="19" y="179.6">Circuit 3 and 4 are</text>
<text x="19" y="182.1">connected to a 10K NTC</text>
<text x="1.8" y="189.4">D</text>
<text x="156.1" y="188.5">Project:</text>
<text x="275.8" y="189.4">D</text>
<text x="156.1" y="193.6">Title:</text>
<text x="156.1" y="203.7">Size:</text>
<text x="156.1" y="198.6">Project Author</text>
<text x="196.7" y="203.7">Revision:</text>
<text x="156.1" y="208.8">Date: 3/28/2020</text>
<text x="196.7" y="208.8">Sheet1</text>
<text x="205.3" y="208.8">of 1</text>
<text x="227.1" y="208.8">Website: www.uwmidsun.com</text>
<text x="34" y="213.9">1</text>
<text x="103.6" y="213.9">2</text>
<text x="173.5" y="213.9">3</text>
<text x="243.2" y="213.9">4</text>
</g>
<g font-size="2.3" fill="#800000">
<text x="43.8" y="14.7">VBAT</text>
<text x="56.6" y="14.7">LDO_5V</text>
<text x="121.2" y="28.7">VBAT</text>
<text x="28.6" y="36.3">VBAT</text>
<text x="44.5" y="36.3">GND</text>
<text x="58.4" y="36.3">GND</text>
<text x="75.6" y="36.3">LDO_5V</text>
<text x="232.2" y="36.3">LED_LV_A</text>
<text x="249.9" y="36.3">LED_LV_B</text>
<text x="210.6" y="49">LED_HV</text>
<text x="130.8" y="57.8">GND</text>
<text x="142.2" y="57.8">GND</text>
<text x="74.9" y="65.5">GND</text>
<text x="31.2" y="75.6">LDO_5V</text>
<text x="238.5" y="75.6">LED_LV_COMMON</text>
<text x="85.1" y="78.1">GND</text>
<text x="134.6" y="101">GND</text>
<text x="149.8" y="101">GND</text>
<text x="179" y="101">GND</text>
<text x="33.1" y="113.6">GND</text>
<text x="255.7" y="118.7">VBAT</text>
<text x="31.2" y="140.3">LDO_5V</text>
<text x="215.8" y="142.8">GND</text>
<text x="209.3" y="161.8">THERM_RES</text>
<text x="209.3" y="156.8">LED_HV</text>
<text x="252.5" y="161.8">LED_LV_A</text>
<text x="255" y="156.8">LED_HV</text>
<text x="252.5" y="166.9">LED_LV_B</text>
<text x="50.8" y="178.3">THERM_RES</text>
<text x="215.8" y="178.3">GND</text>
</g>
<g font-size="2.3" fill="#000080">
<text x="49.2" y="23.3">C1</text>
<text x="63.2" y="23.3">C2</text>
<text x="49.2" y="25.9">1µF</text>
<text x="49.2" y="28.4">50V</text>
<text x="63.2" y="25.9">2.2µF</text>
<text x="63.2" y="28.4">25V</text>
<text x="49.2" y="30.9">X7R</text>
<text x="63.2" y="30.9">X5R</text>
<text x="181.9" y="32.2">D1</text>
<text x="181.9" y="40.3">40V</text>
<text x="206.8" y="40.1">TH_TP1</text>
<text x="43.1" y="42.6">U1</text>
<text x="112.9" y="45.2">TP1</text>
<text x="112.9" y="47.7">LDO_5V</text>
<text x="135.5" y="46.2">25V</text>
<text x="135.5" y="43.6">C3</text>
<text x="181.9" y="42.9">1A</text>
<text x="206.8" y="42.6">LED_HV</text>
<text x="135.5" y="48.7">10µF</text>
<text x="181.2" y="52.3">1%</text>
<text x="181.2" y="48.2">R1</text>
<text x="43.1" y="57.8">LD2981CM50TR</text>
<text x="90.1" y="57.8">U2C</text>
<text x="181.2" y="54.8">1/4W</text>
<text x="181.2" y="57.3">100mR</text>
<text x="225.8" y="54">Q1A</text>
<text x="262.6" y="54">Q1B</text>
<text x="103.5" y="62.7">10k</text>
<text x="103.5" y="65.2">1/10W</text>
<text x="103.5" y="60.1">R2</text>
<text x="168.7" y="62.9">AL8860QMP-13</text>
<text x="168.7" y="60.4">U3</text>
<text x="232.9" y="69">1/2W</text>
<text x="232.9" y="71.5">1R</text>
<text x="232.9" y="66.5">R7</text>
<text x="262.1" y="69">1/2W</text>
<text x="262.1" y="71.5">1R</text>
<text x="262.1" y="66.5">R8</text>
<text x="112.7" y="72.8">D2</text>
<text x="112.7" y="80.9">100V</text>
<text x="112.7" y="83.5">300mA</text>
<text x="228.1" y="83.7">L1</text>
<text x="36.3" y="86.8">10k</text>
<text x="36.3" y="89.3">1/10W</text>
<text x="36.3" y="84.2">R3</text>
<text x="45.7" y="88.3">TP2</text>
<text x="153" y="88">100k</text>
<text x="153" y="85.5">R4</text>
<text x="260.1" y="84.5">TH_TP2</text>
<text x="260.1" y="87">LED_LV</text>
<text x="27.9" y="94.6">R5</text>
<text x="45.7" y="90.8">B_CTRL</text>
<text x="111.7" y="94.6">LED_CTRL</text>
<text x="119.3" y="92.1">TP3</text>
<text x="153" y="90.6">1/10W</text>
<text x="228.1" y="91.1">100uH</text>
<text x="27.9" y="97.2">20kR</text>
<text x="27.9" y="99.7">1/4W</text>
<text x="69.8" y="98.4" transform="rotate(-90 69.8 98.4)">+</text>
<text x="88.6" y="96.9">D4</text>
<text x="67" y="107.6">U2B</text>
<text x="68.5" y="102.2">_</text>
<text x="88.6" y="105">100V</text>
<text x="88.6" y="107.6">300mA</text>
<text x="222" y="111.1">TH_TP3</text>
<text x="222" y="113.6">GND</text>
<text x="231.9" y="131.7">P1</text>
<text x="205.5" y="133.9">TP5</text>
<text x="205.5" y="136.5">GND</text>
<text x="44.2" y="138.5">TP4</text>
<text x="44.2" y="141">T_CTRL</text>
<text x="253" y="141">TH_TP4</text>
<text x="253" y="143.6">VBAT</text>
<text x="27.9" y="147.6">R6</text>
<text x="88.3" y="149.9">D3</text>
<text x="27.9" y="150.2">20kR</text>
<text x="27.9" y="152.7">1/4W</text>
<text x="68.3" y="155.3">_</text>
<text x="69.5" y="151.4" transform="rotate(-90 69.5 151.4)">+</text>
<text x="116.8" y="150.4">M1</text>
<text x="132" y="150.4">M2</text>
<text x="147.3" y="150.4">M3</text>
<text x="162.5" y="150.4">M4</text>
<text x="66.7" y="160.6">U2A</text>
<text x="88.3" y="158">100V</text>
<text x="88.3" y="160.6">300mA</text>
<text x="116.8" y="169.1">M2.5x0.45</text>
<text x="116.8" y="171.7">5mm</text>
<text x="132" y="169.1">M2.5x0.45</text>
<text x="132" y="171.7">5mm</text>
<text x="147.3" y="169.1">M2.5x0.45</text>
<text x="147.3" y="171.7">5mm</text>
<text x="162.5" y="169.1">M2.5x0.45</text>
<text x="162.5" y="171.7">5mm</text>
<text x="228.1" y="172.3">P2</text>
<text x="227.1" y="197.4">University ofWaterloo</text>
<text x="227.1" y="199.9">200 University Ave W</text>
<text x="227.1" y="202.4">Waterloo, ON, Canada</text>
<text x="227.1" y="205">N2L3E9</text>
</g>
<g font-size="2.3" fill="#bfbebc">
<text x="146.9" y="46.2">25V</text>
<text x="146.9" y="43.6">C5</text>
<text x="146.9" y="48.7">10µF</text>
<text x="139.3" y="88">10000pF</text>
<text x="139.3" y="85.5">C4</text>
<text x="139.3" y="90.6">50V</text>
<text x="139.3" y="93.1">U2J</text>
</g>
</svg>
